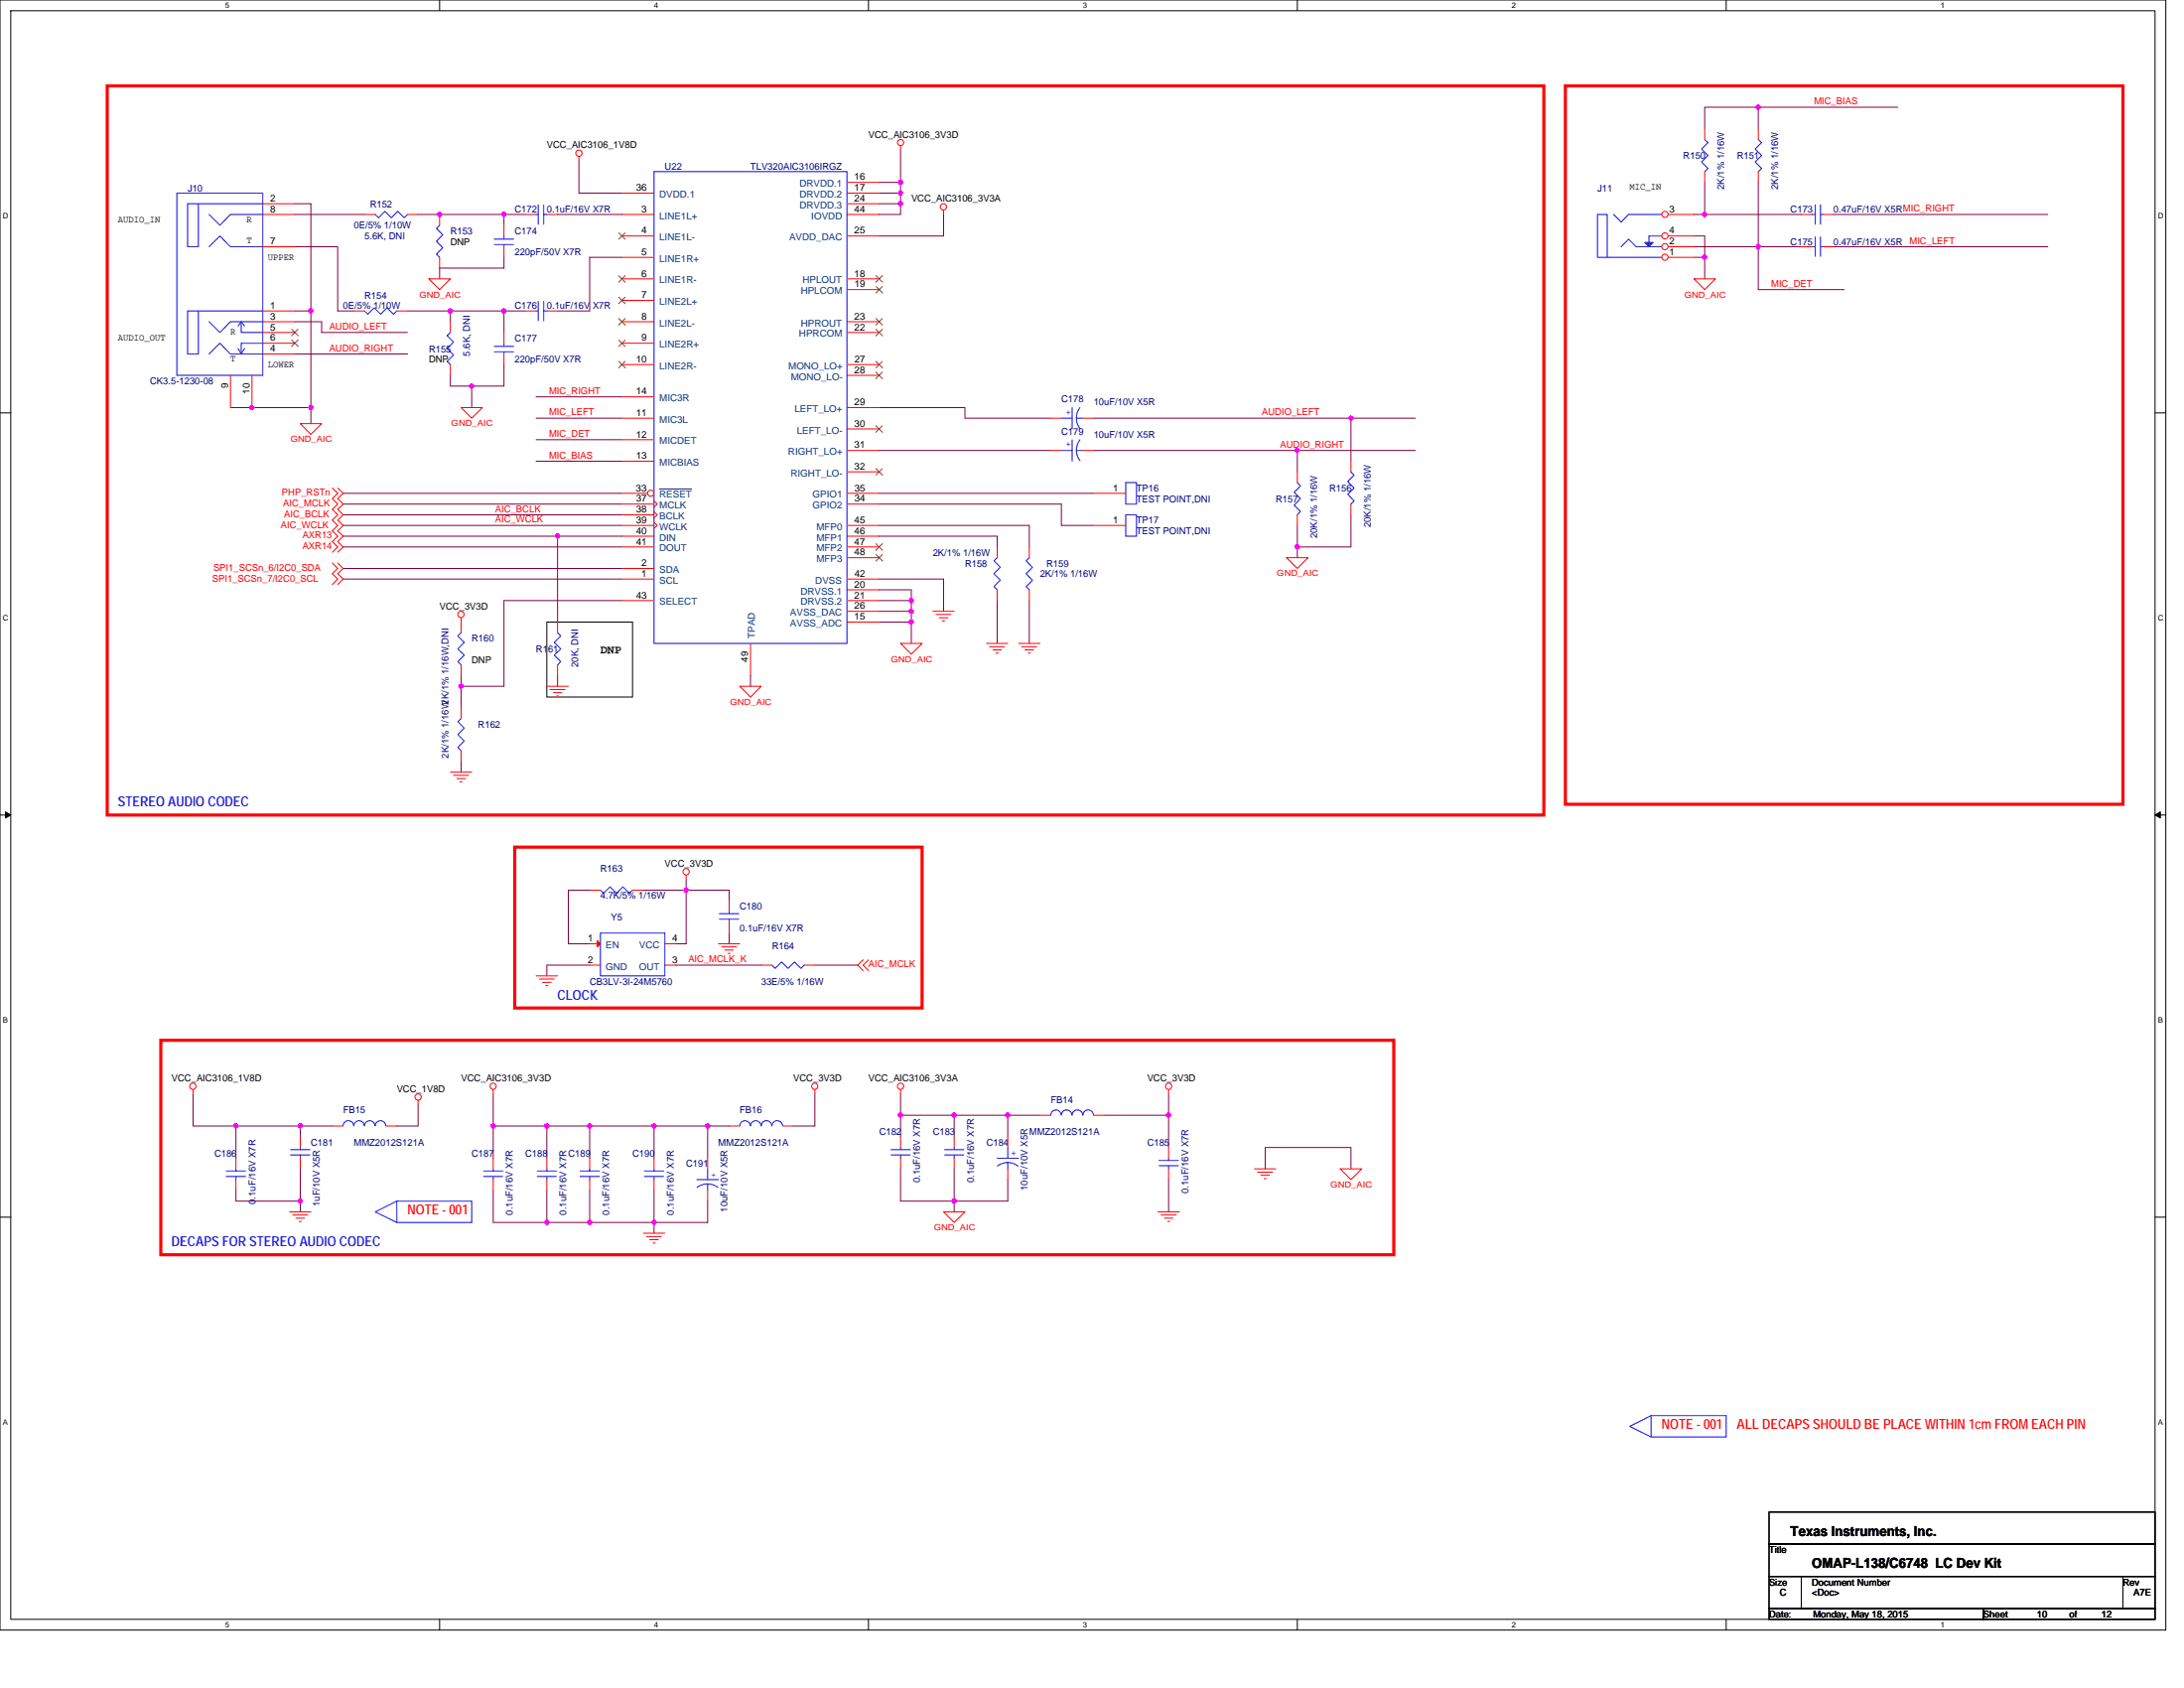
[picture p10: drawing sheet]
<svg xmlns="http://www.w3.org/2000/svg" width="279mm" height="216mm" viewBox="0 0 279 216" stroke-linecap="round" stroke-linejoin="round" font-family="sans-serif">
<path d="M0 0h277.1v208.5h-277.1zM1.4 1.4h274.3v205.7h-274.3z" fill="none" stroke="#000" stroke-width=".13"/>
<g fill="#fff">
<path d="M28.8 .1h.6v1.1h-.6z"/>
<path d="M28.8 207.3h.6v1.1h-.6z"/>
</g>
<path d="M56.2 0v1.4M56.2 207.1v1.4" fill="none" stroke="#000" stroke-width=".13"/>
<g fill="#fff">
<path d="M83.7 .1h.5v1.1h-.5z"/>
<path d="M83.7 207.3h.5v1.1h-.5z"/>
</g>
<path d="M111.1 0v1.4M111.1 207.1v1.4" fill="none" stroke="#000" stroke-width=".13"/>
<g fill="#fff">
<path d="M138.5 .1h.6v1.1h-.6z"/>
<path d="M138.5 207.3h.6v1.1h-.6z"/>
</g>
<path d="M166 0v1.4M166 207.1v1.4" fill="none" stroke="#000" stroke-width=".13"/>
<g fill="#fff">
<path d="M193.4 .1h.6v1.1h-.6z"/>
<path d="M193.4 207.3h.6v1.1h-.6z"/>
</g>
<path d="M220.8 0v1.4M220.8 207.1v1.4" fill="none" stroke="#000" stroke-width=".13"/>
<g fill="#fff">
<path d="M248.3 .1h.5v1.1h-.5z"/>
<path d="M248.3 207.3h.5v1.1h-.5z"/>
<path d="M.4 27.1h.7v1.1h-.7z"/>
<path d="M276.1 27.1h.7v1.1h-.7z"/>
<path d="M.4 78.5h.7v1.1h-.7z"/>
<path d="M276.1 78.5h.7v1.1h-.7z"/>
</g>
<path d="M0 52.8h1.4M275.7 52.8h1.4" fill="none" stroke="#000" stroke-width=".13"/>
<g fill="#fff">
<path d="M.4 130h.6v1.1h-.6z"/>
<path d="M276.1 130h.6v1.1h-.6z"/>
</g>
<path d="M0 104.2h1.4M275.7 104.2h1.4" fill="none" stroke="#000" stroke-width=".13"/>
<path d="M.7 103.8l.7 .4-.7 .4zM275.7 104.2l.7-.4v.8z" fill="#000" stroke="#000" stroke-width=".13"/>
<g fill="#fff">
<path d="M.4 181.4h.6v1.1h-.6z"/>
<path d="M276.1 181.4h.6v1.1h-.6z"/>
</g>
<path d="M70 79.6h10.9v9.6h-10.9zM0 155.7h1.4M275.7 155.7h1.4M226.3 193.4h49.4v4.1h-49.4zM226.3 197.5h49.4v4.1h-49.4zM226.3 201.6h4.1v4.1h-4.1zM226.3 205.7h27.4v1.4h-27.4zM230.4 201.6h41.2v4.1h-41.2zM253.7 205.7h22v1.4h-22zM271.6 201.6h4.1v4.1h-4.1z" fill="none" stroke="#000" stroke-width=".13"/>
<path d="M13.7 11h183.8v93.2h-183.8zM200.3 11h71.3v91.9h-71.3zM65.8 108.4h52.2v20.5h-52.2zM20.6 133.1h157.7v27.4h-157.7z" fill="none" stroke="#f00" stroke-width=".4"/>
<g fill="none" stroke="#00f" stroke-width=".13">
<path d="M224.9 17.8l.5 .4-.9 .9 .9 .8-.9 .8 .9 .8-.5 .4M46.6 39.8l.5 .4 .8-.8 .8 .8 .8-.8 .8 .8 .5-.4M48 27.4l.4 .5 .9-.9 .8 .9 .8-.9 .8 .9 .4-.5M56.2 28.8l-.4 .4 .8 .8-.8 .9 .8 .8-.8 .8 .4 .4M68.6 39.8h.3M68.9 38.5v2.5M69.6 39.8h.4M69.6 38.5v2.5M206.4 27.4l1 1 .9-1h4.3M207.4 31.6l.9-1 1 1h3.3M212.6 30.2h-1.7v.8M212.6 32.9h-8.2v-5.5h1.2v5.5"/>
<path d="M231.8 27.4h.4M231.8 31.6h.4M232.2 26.2v2.5M232.2 30.3v2.5M232.9 26.2v2.5M232.9 30.3v2.5M232.9 27.4h.3M232.9 31.6h.3M63.2 44.3h2.5M63.2 45h2.5M64.5 45v.3M64.5 43.9v.4"/>
<path d="M135.8 53.5h1.4M135.8 57.6h1.4M137.2 52.1v2.8M137.2 56.2v2.8M137.7 53.5h.8M137.7 57.6h.8M138.2 52.2a2.05 2.05 0 0 0-.5 1.3 2.14 2.14 0 0 0 .5 1.3M138.2 56.3a2.15 2.15 0 0 0-.5 1.3 2.05 2.05 0 0 0 .5 1.3M144 61.7h1.4v2.8h-1.4zM144 65.8h1.4v2.8h-1.4zM166 61.7l.4 .4-.8 .9 .8 .8-.8 .8 .8 .8-.4 .4M59 80.9l-.4 .4 .8 .9-.8 .8 .8 .8-.8 .8 .4 .4"/>
<path d="M59 91.9l-.4 .4 .8 .8-.8 .9 .8 .8-.8 .8 .4 .4M71.3 80.9l.4 .4-.8 .9 .8 .8-.8 .8 .8 .8-.4 .4M76.8 113.9l.4 .4 .8-.9 .9 .9 .8-.9 .8 .9 .4-.4M76.8 119.3h8.2v5.5h-8.2zM92 117.6h2.5M92 116.9h2.5M93.3 116.6v.3M93.3 117.6v.4M98.8 123.4l.4 .5 .8-.9 .8 .9 .8-.9 .9 .9 .4-.5M28.9 150.5h2.5M28.9 149.8h2.5M30.2 149.5v.3"/>
<path d="M30.2 150.5v.4M37.2 147.7h2.4M37.2 147h2.4M38.4 146.8v.2M38.4 147.7v.4M45.3 144a.68 .68 0 0 0-.7-.7 .68 .68 0 0 0-.7 .7M46.6 144a.67 .67 0 0 0-.7-.7 .67 .67 0 0 0-.6 .7M48 144a.68 .68 0 0 0-.7-.7 .68 .68 0 0 0-.7 .7M49.4 144a.68 .68 0 0 0-.7-.7 .68 .68 0 0 0-.7 .7M50.8 153.6h9.5v2.8h-9.5zM50.8 153.6l-2.8 1.4 2.8 1.4M61.9 150.5h2.4"/>
<path d="M61.9 149.8h2.4M63.1 149.5v.3M63.1 150.5v.4M68.7 150.5h2.5M68.7 149.8h2.5M70 149.5v.3M70 150.5v.4M96 144a.68 .68 0 0 0-.7-.7 .68 .68 0 0 0-.7 .7M98.7 144a.69 .69 0 0 0-.6-.7 .69 .69 0 0 0-.7 .7 .68 .68 0 0 0-.7-.7 .68 .68 0 0 0-.7 .7M100.1 144a.68 .68 0 0 0-.7-.7 .68 .68 0 0 0-.6 .7M114 147.7h2.5M114 147h2.5"/>
<path d="M115.2 146.8v.2M115.2 147.7v.4M120.8 147.7h2.5M120.8 147h2.5M122.1 146.8v.2M122.1 147.7v.4M127.6 148.1h2.7M127.6 149.1a2.14 2.14 0 0 1 1.3-.4 2.14 2.14 0 0 1 1.3 .4M128.9 148.7v.8M128.9 146.8v1.3M135.8 142.6a.67 .67 0 0 0-.7-.6 .67 .67 0 0 0-.7 .6M137.1 142.6a.68 .68 0 0 0-.6-.6 .68 .68 0 0 0-.7 .6"/>
<path d="M139.9 142.6a.69 .69 0 0 0-.7-.6 .69 .69 0 0 0-.7 .6 .68 .68 0 0 0-.7-.6 .68 .68 0 0 0-.6 .6M148.3 149.1h2.4M148.3 148.4h2.4M149.5 148.1v.3M149.5 149.1v.4M211.2 181.1h9.6v2.7h-9.6zM211.2 181.1l-2.7 1.3 2.7 1.4"/>
</g>
<g fill="none" stroke="#800040" stroke-width=".13">
<path d="M115.2 19.2v4.1M224.9 13.7h-6.8v2.8M224.9 13.7v2.8M224.9 13.7h17.9M37.7 26.1h2.1v13.7M37.7 39.8h2.1M37.7 27.4h8.9M37.7 31.6h5.5v8.2h2.1M39.8 39.8v12.3M52.1 39.8h5.5v1.3M53.5 27.4h11M57.6 39.8h9.6"/>
<path d="M64.5 39.8v2.7M64.5 27.4v1.4M64.5 32.9v1.4h-8.3v1.4M64.5 27.4h2.7M71.3 27.4h8.3M74.1 20.6v4.1h5.5M79.6 32.9h-4.2v6.9h-4.1M112.5 24.7h2.7M112.5 23.3h2.7M112.5 26.1h2.7M115.2 24.7v1.4M115.2 26.1v1.3h-2.7"/>
<path d="M115.2 23.3v1.4M120.7 27.4v2.8h-8.2M216.7 30.2h1.4v2.7M216.7 32.9h1.4v2.8M216.7 27.4h1.4M216.7 31.6h8.2M218.1 23.3v4.1M218.1 27.4h12.3M224.9 23.3v8.3M224.9 31.6h5.5M224.9 31.6v5.4h11M234.5 31.6h27.5"/>
<path d="M234.5 27.4h27.5M29.5 52.1h10.3M37.7 41.1h3.4v1.4h11M37.7 45.3h14.4M39.8 52.1v2.1M57.6 48v1.4h2.7M60.3 49.4v2.7M64.5 46.6v2.8h-4.2M68.6 56.2h11M68.6 53.5h11M68.6 50.8h11M68.6 59h11"/>
<path d="M112.5 57.6h21.9M112.5 52.1h10.9v1.4h11M139.9 53.5h32.9M139.9 57.6h26.1M166 57.6v2.7M166 57.6h15.1M172.8 53.5v5.5M172.8 53.5h8.3M43.9 65.8h35.7M43.9 67.2h35.7M43.9 70h35.7M43.9 72.7h35.7"/>
<path d="M43.9 74.1h35.7M43.9 64.5h35.7M43.9 63.1h35.7M43.9 68.6h27.4M71.3 68.6h8.3M71.3 68.6v11M79.6 76.8h-15.1v11h-5.5M112.5 75.4h4.1v1.4M112.5 79.6h4.1v2.7M112.5 78.2h4.1M112.5 64.5h23.3v2.7h4.1M112.5 68.6h15.1v1.4"/>
<path d="M112.5 76.8h4.1M112.5 67.2h19.2v2.8M112.5 63.1h27.4M112.5 74.1h8.2v4.1M116.6 76.8v1.4M116.6 78.2v1.4M127.6 76.8v5.5M131.7 76.8v5.5M166 67.2v2.8M166 70v1.3M172.8 65.8v4.2h-6.8M59 97.4v1.4"/>
<path d="M59 86.4v1.4M59 87.8v2.7M71.3 86.4v1.4M96 86.4v1.4M75.4 113.9h-2.7v6.8h2.7M82.3 113.9h5.5M87.8 113.9v6.8h-1.4M87.8 112.5v1.4M87.8 113.9h5.5v1.3M93.3 119.3v1.4M24.7 139.9v4.1h5.5v4.1M63.1 139.9v4.1"/>
<path d="M75.4 123.4h-5.4v1.4M86.4 123.4h11M104.2 123.4h5.5M104.2 139.9v4.1h-2.7M115.2 139.9v2.7M149.5 139.9v2.7M30.2 144h8.2M30.2 152.3v1.3h8.2M38.4 144h4.1M38.4 144v1.4M38.4 149.5v4.1M38.4 153.6v1.4"/>
<path d="M53.5 141.3v2.7h-2.7M63.1 144v4.1M63.1 144h6.9M63.1 152.3v4.1h6.9M70 144h5.4M70 144v4.1M70 152.3v4.1M70 156.4h5.4M75.4 144v4.1M75.4 152.3v4.1M75.4 144h8.3M75.4 156.4h8.3"/>
<path d="M83.7 144v4.1M83.7 152.3v4.1M83.7 156.4v1.3M83.7 144h6.8M90.5 144h2.8M90.5 144v4.1M90.5 153.6v2.8h-6.8M115.2 142.6v2.8M115.2 142.6h6.9M115.2 149.5v4.1h6.9M122.1 142.6v2.8M122.1 149.5v4.1"/>
<path d="M122.1 153.6v1.4M122.1 142.6h6.8M128.9 150.9v2.7h-6.8M128.9 142.6v2.8M128.9 142.6h4.2M141.3 142.6h8.2M149.5 142.6v4.2M149.5 150.9v4.1M161.9 149.5v-2.7h10.9v2.7"/>
</g>
<g fill="#f0f" stroke="#f0f" stroke-width=".13">
<circle cx="63.1" cy="144" r=".27"/>
<circle cx="75.4" cy="144" r=".27"/>
<circle cx="69.9" cy="144" r=".27"/>
<circle cx="90.5" cy="144" r=".27"/>
<circle cx="83.7" cy="144" r=".27"/>
<circle cx="122.1" cy="142.6" r=".27"/>
<circle cx="122.1" cy="153.6" r=".27"/>
<circle cx="115.2" cy="142.6" r=".27"/>
<circle cx="128.9" cy="142.6" r=".27"/>
<circle cx="149.5" cy="142.6" r=".27"/>
<circle cx="87.8" cy="113.8" r=".27"/>
<circle cx="38.4" cy="144" r=".27"/>
<circle cx="30.2" cy="144" r=".27"/>
<circle cx="115.2" cy="23.3" r=".27"/>
<circle cx="115.2" cy="26" r=".27"/>
<circle cx="115.2" cy="24.7" r=".27"/>
<circle cx="166" cy="69.9" r=".27"/>
<circle cx="166" cy="57.6" r=".27"/>
<circle cx="172.8" cy="53.5" r=".27"/>
<circle cx="116.6" cy="76.8" r=".27"/>
<circle cx="116.6" cy="79.6" r=".27"/>
<circle cx="116.6" cy="78.2" r=".27"/>
<circle cx="71.3" cy="68.6" r=".27"/>
<circle cx="59" cy="87.8" r=".27"/>
<circle cx="64.5" cy="39.8" r=".27"/>
<circle cx="56.2" cy="27.4" r=".27"/>
<circle cx="64.5" cy="27.4" r=".27"/>
<circle cx="60.3" cy="49.4" r=".27"/>
<circle cx="57.6" cy="39.8" r=".27"/>
<circle cx="75.4" cy="156.3" r=".27"/>
<circle cx="69.9" cy="156.3" r=".27"/>
<circle cx="38.4" cy="153.6" r=".27"/>
<circle cx="83.7" cy="156.3" r=".27"/>
<circle cx="218.1" cy="32.9" r=".27"/>
<circle cx="218.1" cy="27.4" r=".27"/>
<circle cx="224.9" cy="31.5" r=".27"/>
<circle cx="224.9" cy="13.7" r=".27"/>
<circle cx="39.8" cy="39.8" r=".27"/>
<circle cx="39.8" cy="52.1" r=".27"/>
<circle cx="32.2" cy="52.1" r=".27"/>
</g>
<g fill="none" stroke="#f00" stroke-width=".13">
<path d="M115.2 18.6v.6M224.9 16.5v1.3M45.3 39.8h1.3M46.6 27.4h1.4M50.8 39.8h1.3M52.1 27.4h1.4M54.9 35.7h2.7l-1.4 1.3zM56.2 32.9v1.4M56.2 27.4v1.4M67.2 39.8h1.4M70 39.8h1.3M74.1 20v.6"/>
<path d="M120.7 26.9v.5M216.7 35.7h2.8l-1.4 1.3zM224.9 21.9v1.4M230.4 27.4h1.4M230.4 31.6h1.4M233.2 27.4h1.3M233.2 31.6h1.3M38.4 54.2h2.7l-1.3 1.4zM59 52.1h2.7l-1.4 1.4zM64.5 45.3v1.3M64.5 42.5v1.4M134.4 53.5h1.4"/>
<path d="M134.4 57.6h1.4M138.5 53.5h1.4M138.5 57.6h1.4M42.5 62.4l.7 .7-.7 .7 .7 .7-.7 .7 .7 .6-.7 .7 .7 .7-.7 .7 .7 .7-.7 .7 .7 .7-.7 .6M42.5 72l.7 .7-.7 .7 .7 .7-.7 .7M43.2 62.4l.7 .7-.7 .7 .7 .7-.7 .7 .7 .6-.7 .7 .7 .7-.7 .7 .7 .7-.7 .7 .7 .7-.7 .6M43.2 72l.7 .7-.7 .7 .7 .7-.7 .7M59 79v1.9M71.3 79.6v1.3M119.3 78.2h2.8M119.7 78.6h2M120.2 79h1.1"/>
<path d="M120.6 79.4h.2M139.9 63.1h4.1M139.9 67.2h4.1M164.6 71.3h2.7l-1.3 1.4zM166 60.3v1.4M166 65.8v1.4M57.6 98.8h2.7M58 99.2h1.9M58.4 99.6h1.1M58.8 100h.3M59 85v1.4M59 96v1.4"/>
<path d="M59 90.5v1.4M70 87.8h2.7M70.4 88.2h1.9M70.8 88.6h1.1M71.2 89h.3M71.3 85v1.4M94.6 87.8h2.8l-1.4 1.4zM115.2 82.3h2.8l-1.4 1.4zM126.2 82.3h2.7M126.6 82.7h1.9M127 83.1h1.1M127.4 83.5h.3"/>
<path d="M130.3 82.3h2.8M130.7 82.7h1.9M131.1 83.1h1.1M131.6 83.5h.2M75.4 113.9h1.4M80.9 113.9h1.4M87.8 111.9v.6M93.3 115.2v1.4M93.3 118v1.3M24.7 139.4v.5M63.1 139.4v.5M68.6 124.8h2.7"/>
<path d="M69 125.2h1.9M69.4 125.6h1.1M69.8 126h.3M75.4 123.4h1.4M75.4 120.7h1.4M85 120.7h1.4M85 123.4h1.4M91.9 120.7h2.7M92.3 121.1h1.9M92.7 121.5h1.1M93.1 121.9h.3M97.4 123.4h1.4"/>
<path d="M102.9 123.4h1.3M104.2 139.4v.5M110.4 122.8l-.7 .6 .7 .7M111.1 122.8l-.7 .6 .7 .7M115.2 139.4v.5M149.5 139.4v.5M30.2 148.1v1.4M30.2 150.9v1.4M37 155h2.8M37.4 155.4h2M37.9 155.8h1.1M38.3 156.2h.2"/>
<path d="M38.4 145.4v1.4M38.4 148.1v1.4M42.5 144h1.4M49.4 144h1.4M53.5 140.7v.6M63.1 148.1v1.4M63.1 150.9v1.4M70 148.1v1.4M70 150.9v1.4M82.3 157.7h2.7M82.7 158.2h1.9M83.1 158.6h1.1"/>
<path d="M83.5 159h.3M93.3 144h1.3M100.1 144h1.4M115.2 145.4v1.4M115.2 148.1v1.4M120.7 155h2.7l-1.3 1.4zM122.1 145.4v1.4M122.1 148.1v1.4M128.9 145.4v1.4M128.9 149.5v1.4M133.1 142.6h1.3M139.9 142.6h1.4"/>
<path d="M148.1 155h2.8M148.5 155.4h2M148.9 155.8h1.2M149.4 156.2h.2M149.5 146.8v1.3M149.5 149.5v1.4M160.5 149.5h2.7M160.9 149.9h1.9M161.3 150.3h1.1M161.7 150.7h.3M171.5 149.5h2.7l-1.4 1.4z"/>
<circle cx="74.1" cy="19.6" r=".4"/>
<circle cx="115.2" cy="18.2" r=".4"/>
<circle cx="120.7" cy="26.5" r=".4"/>
<circle cx="59" cy="78.6" r=".4"/>
<circle cx="87.8" cy="111.5" r=".4"/>
<circle cx="24.7" cy="138.9" r=".4"/>
<circle cx="63.1" cy="138.9" r=".4"/>
<circle cx="104.2" cy="138.9" r=".4"/>
<circle cx="115.2" cy="138.9" r=".4"/>
<circle cx="149.5" cy="138.9" r=".4"/>
<circle cx="53.5" cy="140.3" r=".4"/>
</g>
<path d="M76.4 120.3l.4 .4-.4 .4z" fill="#f00" stroke="#f00" stroke-width=".13"/>
<path d="M210.4 31h1.1l-.6 .6z" fill-rule="evenodd" fill="#00f" stroke="#00f" stroke-width=".13"/>
<circle cx="213" cy="27.4" r=".4" fill="#fff" stroke="#f00" stroke-width=".13"/>
<path d="M213.4 27.4h3.3" fill="none" stroke="#f00" stroke-width=".13"/>
<circle cx="213" cy="30.2" r=".4" fill="#fff" stroke="#f00" stroke-width=".13"/>
<path d="M213.4 30.2h3.3" fill="none" stroke="#f00" stroke-width=".13"/>
<circle cx="213" cy="31.5" r=".4" fill="#fff" stroke="#f00" stroke-width=".13"/>
<path d="M213.4 31.6h3.3" fill="none" stroke="#f00" stroke-width=".13"/>
<circle cx="213" cy="32.9" r=".4" fill="#fff" stroke="#f00" stroke-width=".13"/>
<g fill="none" stroke="#f00" stroke-width=".13">
<path d="M33.6 26.1h4.1M33.6 27.4h4.1M33.6 31.6h4.1M33.6 39.8h4.1M64.5 31.6v1.3M64.5 28.8v1.4M79.6 30.2h4.1M79.6 32.9h4.1M79.6 38.4h4.1M79.6 35.7h4.1M108.4 35.7h4.1M108.4 37h4.1"/>
<path d="M108.4 23.3h4.1M108.4 24.7h4.1M108.4 30.2h4.1M213.4 32.9h3.3M29.5 48v4.1M32.2 48v4.1M33.6 45.3h4.1M33.6 41.1h4.1M33.6 42.5h4.1M33.6 43.9h4.1M79.6 59h4.1M79.6 41.1h4.1"/>
<path d="M108.4 57.6h4.1M108.4 52.1h4.1M108.4 54.9h4.1M108.4 42.5h4.1M108.4 41.1h4.1M172.8 59v1.3M79.6 67.2h4.1M79.6 70h4.1M79.6 64.5h4.1M79.6 72.7h4.1M79.6 68.6h4.1M83.7 66.8l.4 .4-.4 .4"/>
<path d="M83.7 64.1l.4 .4-.4 .4M108.4 79.6h4.1M108.4 78.2h4.1M131.7 75.4v1.4M131.7 70v1.3M172.8 64.5v1.3M75.4 148.1v1.4M75.4 150.9v1.4"/>
</g>
<g fill="none" stroke="#00f" stroke-width=".13">
<path d="M22.6 24.7h11v23.3h-11zM24 26.1h1.4v5.5h-1.4zM24 39.8h1.4v5.5h-1.4zM25.4 26.1h8.2M25.4 39.8h8.2M26.8 27.4l1.3 1.4 1.4-1.4h4.1M26.8 31.6l1.3-1.4 1.4 1.4h4.1M63.2 30.6h2.5M63.2 31.3h2.5M64.5 31.3v.3M64.5 30.2v.4M83.7 21.9h24.7v60.4h-24.7z"/>
<path d="M26.8 41.1l1.3 1.4 1.4-1.4h4.1M26.8 45.3l1.3-1.4 1.4 1.4h4.1M30.5 44.6l.4 .7M30.9 41.1l.4 .6M30.9 41.1l-.4 .6M30.9 41.1v1.4h2.7M31.3 44.6l-.4 .7M33.6 43.9h-2.7v1.4M131.7 71.3l-.4 .4 .8 .9-.8 .8 .8 .8-.8 .8 .4 .4M172.8 60.3l.4 .5-.8 .8 .8 .8-.8 .8 .8 .9-.4 .4M74.2 150.5h2.5M74.2 149.8h2.5"/>
<path d="M75.4 149.5v.3M75.4 150.5v.4"/>
</g>
<g fill="none" stroke="#804000" stroke-width=".13">
<path d="M79.2 29.8l.8 .8M79.2 38l.8 .8M79.2 35.3l.8 .8M80 29.8l-.9 .8M80 38l-.9 .8M80 35.3l-.9 .8M112.1 35.3l.8 .8M112.1 36.6l.8 .9M112.9 35.3l-.8 .8M112.9 36.6l-.8 .9M37.3 42.1l.8 .8M37.3 43.5l.8 .8"/>
<path d="M38.1 42.1l-.8 .8M38.1 43.5l-.8 .8M79.2 40.7l.8 .9M80 40.7l-.9 .9M112.1 54.5l.8 .8M112.1 42.1l.8 .8M112.1 40.7l.8 .9M112.9 54.5l-.8 .8M112.9 42.1l-.8 .8M112.9 40.7l-.8 .9"/>
</g>
<circle cx="83.3" cy="63.1" r=".4" fill="#fff" stroke="#f00" stroke-width=".13"/>
<g fill="none" stroke="#f00" stroke-width=".13">
<path d="M218.1 16.5v1.3M67.2 27.4h1.4M70 27.4h1.3M79.6 27.4h4.1M79.6 24.7h4.1M108.4 26.1h4.1M108.4 27.4h4.1M218.1 21.9v1.4M57.6 46.6v1.4M57.6 41.1v1.4M79.6 50.8h4.1M79.6 53.5h4.1"/>
<path d="M79.6 56.2h4.1M79.6 43.9h4.1M79.6 46.6h4.1M108.4 46.6h4.1M108.4 48h4.1M79.6 74.1h4.1M79.6 65.8h4.1M79.6 76.8h4.1M79.6 63.1h3.2M83.7 65.4l.4 .4-.4 .5M108.4 74.1h4.1M108.4 60.3h4.1"/>
<path d="M108.4 75.4h4.1M108.4 76.8h4.1M108.4 64.5h4.1M108.4 63.1h4.1M108.4 67.2h4.1M108.4 68.6h4.1M108.4 70h4.1M108.4 71.3h4.1M127.6 75.4v1.4M127.6 70v1.3M96 82.3v4.1M83.7 148.1v1.4"/>
<path d="M83.7 150.9v1.4M90.5 148.1v1.4M90.5 152.3v1.3"/>
</g>
<path d="M84.3 62.5h4.2" fill="none" stroke="#004080" stroke-width=".13"/>
<g fill="none" stroke="#804000" stroke-width=".13">
<path d="M79.2 43.5l.8 .8M79.2 46.2l.8 .9M80 43.5l-.9 .8M80 46.2l-.9 .9M112.1 59.9l.8 .9M112.1 46.2l.8 .9M112.1 47.6l.8 .8M112.9 59.9l-.8 .9M112.9 46.2l-.8 .9M112.9 47.6l-.8 .8M112.1 69.6l.8 .8M112.1 70.9l.8 .9"/>
<path d="M112.9 69.6l-.8 .8M112.9 70.9l-.8 .9"/>
</g>
<g fill="none" stroke="#00f" stroke-width=".13">
<path d="M218.1 17.8l.4 .4-.8 .9 .8 .8-.8 .8 .8 .8-.4 .4M68.6 27.4h.3M68.9 26.2v2.5M69.6 27.4h.4M69.6 26.2v2.5M57.6 42.5l-.4 .4 .8 .9-.8 .8 .8 .8-.8 .8 .4 .4M127.6 71.3l-.5 .4 .9 .9-.9 .8 .9 .8-.9 .8 .5 .4M82.4 150.5h2.5M82.4 149.8h2.5M83.7 149.5v.3M83.7 150.5v.4M89.2 150.9h2.7"/>
<path d="M89.2 151.9a2.22 2.22 0 0 1 2.6 0M90.5 151.4v.9M90.5 149.5v1.4"/>
</g>
<g fill="#f0f" stroke="#f0f" stroke-width=".13">
<circle cx="63.1" cy="144" r=".27"/>
<circle cx="75.4" cy="144" r=".27"/>
<circle cx="69.9" cy="144" r=".27"/>
<circle cx="90.5" cy="144" r=".27"/>
<circle cx="83.7" cy="144" r=".27"/>
<circle cx="122.1" cy="142.6" r=".27"/>
<circle cx="122.1" cy="153.6" r=".27"/>
<circle cx="115.2" cy="142.6" r=".27"/>
<circle cx="128.9" cy="142.6" r=".27"/>
<circle cx="149.5" cy="142.6" r=".27"/>
<circle cx="87.8" cy="113.8" r=".27"/>
<circle cx="38.4" cy="144" r=".27"/>
<circle cx="30.2" cy="144" r=".27"/>
<circle cx="115.2" cy="23.3" r=".27"/>
<circle cx="115.2" cy="26" r=".27"/>
<circle cx="115.2" cy="24.7" r=".27"/>
<circle cx="166" cy="69.9" r=".27"/>
<circle cx="166" cy="57.6" r=".27"/>
<circle cx="172.8" cy="53.5" r=".27"/>
<circle cx="116.6" cy="76.8" r=".27"/>
<circle cx="116.6" cy="79.6" r=".27"/>
<circle cx="116.6" cy="78.2" r=".27"/>
<circle cx="71.3" cy="68.6" r=".27"/>
<circle cx="59" cy="87.8" r=".27"/>
<circle cx="64.5" cy="39.8" r=".27"/>
<circle cx="56.2" cy="27.4" r=".27"/>
<circle cx="64.5" cy="27.4" r=".27"/>
<circle cx="60.3" cy="49.4" r=".27"/>
<circle cx="57.6" cy="39.8" r=".27"/>
<circle cx="75.4" cy="156.3" r=".27"/>
<circle cx="69.9" cy="156.3" r=".27"/>
<circle cx="38.4" cy="153.6" r=".27"/>
<circle cx="83.7" cy="156.3" r=".27"/>
<circle cx="218.1" cy="32.9" r=".27"/>
<circle cx="218.1" cy="27.4" r=".27"/>
<circle cx="224.9" cy="31.5" r=".27"/>
<circle cx="224.9" cy="13.7" r=".27"/>
<circle cx="39.8" cy="39.8" r=".27"/>
<circle cx="39.8" cy="52.1" r=".27"/>
<circle cx="32.2" cy="52.1" r=".27"/>
</g>
<g font-size="1.8" fill="#00f">
<text x="15.1" y="103.2">STEREO AUDIO CODEC</text>
<text x="71.3" y="127.9">CLOCK</text>
<text x="21.9" y="159.4">DECAPS FOR STEREO AUDIO CODEC</text>
</g>
<g font-size="1.8" fill="#f00">
<text x="52.1" y="155.3">NOTE - 001</text>
<text x="212.6" y="182.7">NOTE - 001</text>
<text x="222.2" y="182.7">ALL DECAPS SHOULD BE PLACE WITHIN 1cm FROM EACH PIN</text>
</g>
<g font-size="1.8">
<text x="229.1" y="196.4">Texas Instruments, Inc.</text>
<text x="231.8" y="200.5">OMAP-L138/C6748 LC Dev Kit</text>
</g>
<text font-size="1.5" x="76.8" y="83.5">DNP</text>
<g font-size="1.2">
<text x="111.1" y="17.6">VCC_AIC3106_3V3D</text>
<text x="70" y="19">VCC_AIC3106_1V8D</text>
<text x="109.3" y="23">16</text>
<text x="15.1" y="28.4">AUDIO_IN</text>
<text x="31.6" y="28.4">R</text>
<text x="34.6" y="25.8">2</text>
<text x="34.6" y="27.1">8</text>
<text x="81.4" y="24.4">36</text>
<text x="82" y="29.9">4</text>
<text x="82" y="27.1">3</text>
<text x="109.3" y="27.1">44</text>
<text x="109.3" y="24.4">17</text>
<text x="109.3" y="29.9">25</text>
<text x="109.3" y="25.8">24</text>
<text x="116.6" y="25.8">VCC_AIC3106_3V3A</text>
<text x="208.5" y="24.3">MIC_IN</text>
<text x="213.6" y="27.1">3</text>
<text x="213.6" y="29.9">4</text>
<text x="31.6" y="31.2">T</text>
<text x="34.3" y="33.2">UPPER</text>
<text x="34.6" y="31.3">7</text>
<text x="57.6" y="31.3">DNP</text>
<text x="82" y="32.6">5</text>
<text x="82" y="35.4">6</text>
<text x="109.3" y="35.4">18</text>
<text x="213.6" y="31.3">2</text>
<text x="213.6" y="32.6">1</text>
<text x="34.6" y="39.5">1</text>
<text x="34.6" y="40.9">3</text>
<text x="82" y="38.1">7</text>
<text x="82" y="40.9">8</text>
<text x="109.3" y="40.9">23</text>
<text x="109.3" y="36.7">19</text>
<text x="15.1" y="43.5">AUDIO_OUT</text>
<text x="29.5" y="46.2">T</text>
<text x="29.5" y="42.8">R</text>
<text x="34.3" y="46.9">LOWER</text>
<text x="34.6" y="45">4</text>
<text x="34.6" y="42.2">5</text>
<text x="34.6" y="43.6">6</text>
<text x="54.9" y="46.4">DNP</text>
<text x="81.4" y="46.3">10</text>
<text x="82" y="43.6">9</text>
<text x="109.3" y="42.2">22</text>
<text x="109.3" y="47.7">28</text>
<text x="109.3" y="46.3">27</text>
<text x="29.2" y="49.7" transform="rotate(-90 29.2 49.7)">9</text>
<text x="31.9" y="50.4" transform="rotate(-90 31.9 50.4)">10</text>
<text x="81.4" y="50.5">14</text>
<text x="81.4" y="53.2">11</text>
<text x="109.3" y="51.8">29</text>
<text x="81.4" y="58.7">13</text>
<text x="81.4" y="55.9">12</text>
<text x="109.3" y="57.3">31</text>
<text x="109.3" y="54.6">30</text>
<text x="81.4" y="62.8">33</text>
<text x="81.4" y="64.2">37</text>
<text x="81.4" y="65.6">38</text>
<text x="109.3" y="60">32</text>
<text x="109.3" y="64.2">34</text>
<text x="109.3" y="62.8">35</text>
<text x="142.4" y="62.8">1</text>
<text x="81.4" y="66.9">39</text>
<text x="81.4" y="69.7">41</text>
<text x="81.4" y="68.3">40</text>
<text x="109.3" y="66.9">45</text>
<text x="109.3" y="68.3">46</text>
<text x="109.3" y="69.7">47</text>
<text x="109.3" y="71">48</text>
<text x="142.4" y="66.9">1</text>
<text x="56.2" y="77.9">VCC_3V3D</text>
<text x="81.4" y="76.5">43</text>
<text x="82" y="72.4">2</text>
<text x="82" y="73.8">1</text>
<text x="109.3" y="77.9">26</text>
<text x="109.3" y="75.1">20</text>
<text x="109.3" y="76.5">21</text>
<text x="109.3" y="73.8">42</text>
<text x="109.3" y="79.3">15</text>
<text x="60.3" y="84.8">DNP</text>
<text x="95.7" y="84.6" transform="rotate(-90 95.7 84.6)">49</text>
<text x="85" y="110.8">VCC_3V3D</text>
<text x="75.2" y="123.1">2</text>
<text x="75.2" y="120.4">1</text>
<text x="86" y="120.4">4</text>
<text x="86" y="123.1">3</text>
<text x="21.9" y="138.3">VCC_AIC3106_1V8D</text>
<text x="50.8" y="139.7">VCC_1V8D</text>
<text x="59" y="138.3">VCC_AIC3106_3V3D</text>
<text x="101.5" y="138.3">VCC_3V3D</text>
<text x="111.1" y="138.3">VCC_AIC3106_3V3A</text>
<text x="146.8" y="138.3">VCC_3V3D</text>
<text x="226.3" y="198.6">Title</text>
<text x="226.3" y="202.8">Size</text>
<text x="231.8" y="202.8">Document Number</text>
<text x="271.6" y="202.8">Rev</text>
<text x="226.3" y="206.9">Date:</text>
<text x="227.7" y="204.1">C</text>
<text x="231.8" y="204.1">&lt;Doc&gt;</text>
<text x="231.9" y="206.9">Monday, May 18, 2015</text>
<text x="253.7" y="206.9">Sheet</text>
<text x="260.6" y="206.9">10</text>
<text x="264.7" y="206.9">of</text>
<text x="268.8" y="206.9">12</text>
<text x="272.9" y="204.1">A7E</text>
</g>
<g font-size="1.2" fill="#f00">
<text x="232.1" y="13.3">MIC_BIAS</text>
<text x="244.3" y="31.2">MIC_LEFT</text>
<text x="226.6" y="36.7">MIC_DET</text>
<text x="42.1" y="42.1">AUDIO_LEFT</text>
<text x="42.1" y="44.9">AUDIO_RIGHT</text>
<text x="70.2" y="53.1">MIC_LEFT</text>
<text x="70.2" y="50.4">MIC_RIGHT</text>
<text x="161.4" y="53.1">AUDIO_LEFT</text>
<text x="70.2" y="58.6">MIC_BIAS</text>
<text x="70.2" y="55.9">MIC_DET</text>
<text x="163.8" y="57.2">AUDIO_RIGHT</text>
<text x="36.1" y="63.4">PHP_RSTn</text>
<text x="36.2" y="64.8">AIC_MCLK</text>
<text x="63.4" y="65.5">AIC_BCLK</text>
<text x="35.9" y="67.5">AIC_WCLK</text>
<text x="36.3" y="66.1">AIC_BCLK</text>
<text x="38.7" y="68.9">AXR13</text>
<text x="38.7" y="70.3">AXR14</text>
<text x="63.4" y="66.8">AIC_WCLK</text>
<text x="27.2" y="74.4">SPI1_SCSn_7/I2C0_SCL</text>
<text x="27.3" y="73">SPI1_SCSn_6/I2C0_SDA</text>
<text x="88.1" y="123.1">AIC_MCLK_K</text>
<text x="111.1" y="123.7">AIC_MCLK</text>
</g>
<g font-size="1.2" fill="#000080">
<text x="85" y="21.7">U22</text>
<text x="96" y="21.7">TLV320AIC3106IRGZ</text>
<text x="215.3" y="20.3">R150</text>
<text x="222.2" y="20.3">R151</text>
<text x="24" y="24.4">J10</text>
<text x="45.3" y="29.3">0E/5% 1/10W</text>
<text x="47.3" y="26.5">R152</text>
<text x="57.6" y="29.9">R153</text>
<text x="65.8" y="29.9">C174</text>
<text x="65.8" y="27.2">C172</text>
<text x="70" y="27.2">0.1uF/16V X7R</text>
<text x="204.4" y="24.4">J11</text>
<text x="220.6" y="24.3" transform="rotate(-90 220.6 24.3)">2K/1% 1/16W</text>
<text x="227.5" y="24.3" transform="rotate(-90 227.5 24.3)">2K/1% 1/16W</text>
<text x="229.1" y="27.2">C173</text>
<text x="234.5" y="27.2">0.47uF/16V X5RMIC_RIGHT</text>
<text x="46.6" y="30.6">5.6K, DNI</text>
<text x="65.8" y="32.7">220pF/50V X7R</text>
<text x="229.1" y="31.3">C175</text>
<text x="234.5" y="31.3">0.47uF/16V X5R</text>
<text x="43.9" y="39.5">0E/5% 1/10W</text>
<text x="46.6" y="38.2">R154</text>
<text x="65.8" y="39.5">C176</text>
<text x="70" y="39.5">0.1uF/16V X7R</text>
<text x="54.9" y="45">R155</text>
<text x="60.1" y="45.6" transform="rotate(-90 60.1 45.6)">5.6K, DNI</text>
<text x="65.8" y="43.6">C177</text>
<text x="65.8" y="46.4">220pF/50V X7R</text>
<text x="19.2" y="49.1">CK3.5-1230-08</text>
<text x="135.8" y="51.5">C178</text>
<text x="139.9" y="51.9">10uF/10V X5R</text>
<text x="135.8" y="55.6">C179</text>
<text x="139.9" y="56">10uF/10V X5R</text>
<text x="145.4" y="62.8">TP16</text>
<text x="145.4" y="64.2">TEST POINT,DNI</text>
<text x="163.2" y="64.2">R157</text>
<text x="170.1" y="62.8">R156</text>
<text x="119.3" y="71.1">2K/1% 1/16W</text>
<text x="145.4" y="67">TP17</text>
<text x="145.4" y="68.3">TEST POINT,DNI</text>
<text x="168.5" y="68.9" transform="rotate(-90 168.5 68.9)">20K/1% 1/16W</text>
<text x="175.3" y="67.5" transform="rotate(-90 175.3 67.5)">20K/1% 1/16W</text>
<text x="123.4" y="72.5">R158</text>
<text x="133.1" y="73.8">2K/1% 1/16W</text>
<text x="133.9" y="72.5">R159</text>
<text x="60.3" y="82">R160</text>
<text x="68.6" y="83.4">R161</text>
<text x="74" y="85.3" transform="rotate(-90 74 85.3)">20K, DNI</text>
<text x="61.2" y="93">R162</text>
<text x="57.4" y="97" transform="rotate(-90 57.4 97)">2K/1% 1/16W2K/1% 1/16W,DNI</text>
<text x="76.8" y="111.5">R163</text>
<text x="76.8" y="115">4.7K/5% 1/16W</text>
<text x="78.2" y="117.7">Y5</text>
<text x="94.6" y="116.3">C180</text>
<text x="94.6" y="119.1">0.1uF/16V X7R</text>
<text x="75.4" y="125.9">CB3LV-3I-24M5760</text>
<text x="97.4" y="125.9">33E/5% 1/16W</text>
<text x="98.8" y="121.4">R164</text>
<text x="43.9" y="142.4">FB15</text>
<text x="94.6" y="142.4">FB16</text>
<text x="134.4" y="141">FB14</text>
<text x="27.4" y="147.9">C186</text>
<text x="39.8" y="146.5">C181</text>
<text x="45.3" y="146.5">MMZ2012S121A</text>
<text x="60.3" y="147.9">C187</text>
<text x="67.2" y="147.9">C188</text>
<text x="72.7" y="147.9">C189</text>
<text x="80.9" y="147.9">C190</text>
<text x="87.8" y="149.3">C191</text>
<text x="91.9" y="146.5">MMZ2012S121A</text>
<text x="112.5" y="145.1">C182</text>
<text x="119.3" y="145.1">C183</text>
<text x="126.2" y="146.5">C184</text>
<text x="131.7" y="145.1">MMZ2012S121A</text>
<text x="146.8" y="146.5">C185</text>
<text x="32.7" y="154" transform="rotate(-90 32.7 154)">0.1uF/16V X7R</text>
<text x="40.9" y="154.3" transform="rotate(-90 40.9 154.3)">1uF/10V X5R</text>
<text x="65.6" y="155.4" transform="rotate(-90 65.6 155.4)">0.1uF/16V X7R</text>
<text x="72.5" y="155.4" transform="rotate(-90 72.5 155.4)">0.1uF/16V X7R</text>
<text x="78" y="155.4" transform="rotate(-90 78 155.4)">0.1uF/16V X7R</text>
<text x="86.2" y="155.4" transform="rotate(-90 86.2 155.4)">0.1uF/16V X7R</text>
<text x="93" y="155" transform="rotate(-90 93 155)">10uF/10V X5R</text>
<text x="117.7" y="151.3" transform="rotate(-90 117.7 151.3)">0.1uF/16V X7R</text>
<text x="124.6" y="151.3" transform="rotate(-90 124.6 151.3)">0.1uF/16V X7R</text>
<text x="131.4" y="152.3" transform="rotate(-90 131.4 152.3)">10uF/10V X5R</text>
<text x="152" y="152.7" transform="rotate(-90 152 152.7)">0.1uF/16V X7R</text>
</g>
<g font-size="1.2" fill="#004080">
<text x="102.3" y="23.9">DRVDD.1</text>
<text x="84.3" y="28">LINE1L+</text>
<text x="84.3" y="25.3">DVDD.1</text>
<text x="102.3" y="25.3">DRVDD.2</text>
<text x="102.3" y="26.6">DRVDD.3</text>
<text x="103.8" y="28">IOVDD</text>
<text x="84.3" y="30.8">LINE1L-</text>
<text x="84.3" y="33.5">LINE1R+</text>
<text x="101" y="30.8">AVDD_DAC</text>
<text x="84.3" y="39">LINE2L+</text>
<text x="84.3" y="36.2">LINE1R-</text>
<text x="84.3" y="41.7">LINE2L-</text>
<text x="102.4" y="37.6">HPLCOM</text>
<text x="102.5" y="41.7">HPROUT</text>
<text x="102.7" y="36.2">HPLOUT</text>
<text x="84.3" y="44.5">LINE2R+</text>
<text x="84.3" y="47.2">LINE2R-</text>
<text x="100.9" y="47.2">MONO_LO+</text>
<text x="102.2" y="43.1">HPRCOM</text>
<text x="84.3" y="51.3">MIC3R</text>
<text x="101.2" y="48.6">MONO_LO-</text>
<text x="101.6" y="52.7">LEFT_LO+</text>
<text x="84.3" y="59.6">MICBIAS</text>
<text x="84.3" y="54.1">MIC3L</text>
<text x="84.3" y="56.8">MICDET</text>
<text x="100.8" y="58.2">RIGHT_LO+</text>
<text x="102" y="55.4">LEFT_LO-</text>
<text x="84.3" y="65">MCLK</text>
<text x="84.3" y="63.7">RESET</text>
<text x="101.2" y="60.9">RIGHT_LO-</text>
<text x="103.9" y="65">GPIO2</text>
<text x="103.9" y="63.7">GPIO1</text>
<text x="84.3" y="67.8">WCLK</text>
<text x="84.3" y="70.5">DOUT</text>
<text x="84.3" y="69.2">DIN</text>
<text x="84.3" y="66.4">BCLK</text>
<text x="104.4" y="67.8">MFP0</text>
<text x="104.4" y="69.2">MFP1</text>
<text x="104.4" y="70.5">MFP2</text>
<text x="104.4" y="71.9">MFP3</text>
<text x="84.3" y="73.3">SDA</text>
<text x="84.3" y="74.6">SCL</text>
<text x="84.3" y="77.4">SELECT</text>
<text x="102.4" y="76">DRVSS.1</text>
<text x="102.4" y="77.4">DRVSS.2</text>
<text x="104.3" y="74.6">DVSS</text>
<text x="96.6" y="81.6" transform="rotate(-90 96.6 81.6)">TPAD</text>
<text x="101.1" y="80.1">AVSS_ADC</text>
<text x="101.1" y="78.8">AVSS_DAC</text>
<text x="77.5" y="124">GND</text>
<text x="77.5" y="121.3">EN</text>
<text x="81.8" y="121.3">VCC</text>
<text x="81.8" y="124">OUT</text>
</g>
<g font-size="1.2" fill="#00f">
<text x="137" y="53.1" transform="rotate(-90 137 53.1)">+</text>
<text x="137" y="57.2" transform="rotate(-90 137 57.2)">+</text>
<text x="129.3" y="147.9">+</text>
<text x="90.9" y="150.6">+</text>
</g>
<g font-size="1.1" fill="#f00">
<text x="53.6" y="38">GND_AIC</text>
<text x="215.5" y="38">GND_AIC</text>
<text x="37.2" y="56.6">GND_AIC</text>
<text x="57.7" y="54.5">GND_AIC</text>
<text x="163.4" y="73.7">GND_AIC</text>
<text x="114" y="84.7">GND_AIC</text>
<text x="93.4" y="90.1">GND_AIC</text>
<text x="170.2" y="151.9">GND_AIC</text>
<text x="119.5" y="157.4">GND_AIC</text>
</g>
<g font-size="1">
<text x="28.8" y="1">5</text>
<text x="83.7" y="1">4</text>
<text x="138.5" y="1">3</text>
<text x="193.4" y="1">2</text>
<text x="248.3" y="1">1</text>
<text x=".4" y="28">D</text>
<text x="276.1" y="28">D</text>
<text x=".4" y="79.4">C</text>
<text x="276.1" y="79.4">C</text>
<text x=".4" y="130.9">B</text>
<text x="276.1" y="130.9">B</text>
<text x=".4" y="182.3">A</text>
<text x="276.1" y="182.3">A</text>
<text x="28.8" y="208.2">5</text>
<text x="83.7" y="208.2">4</text>
<text x="138.5" y="208.2">3</text>
<text x="193.4" y="208.2">2</text>
<text x="248.3" y="208.2">1</text>
</g>
</svg>
